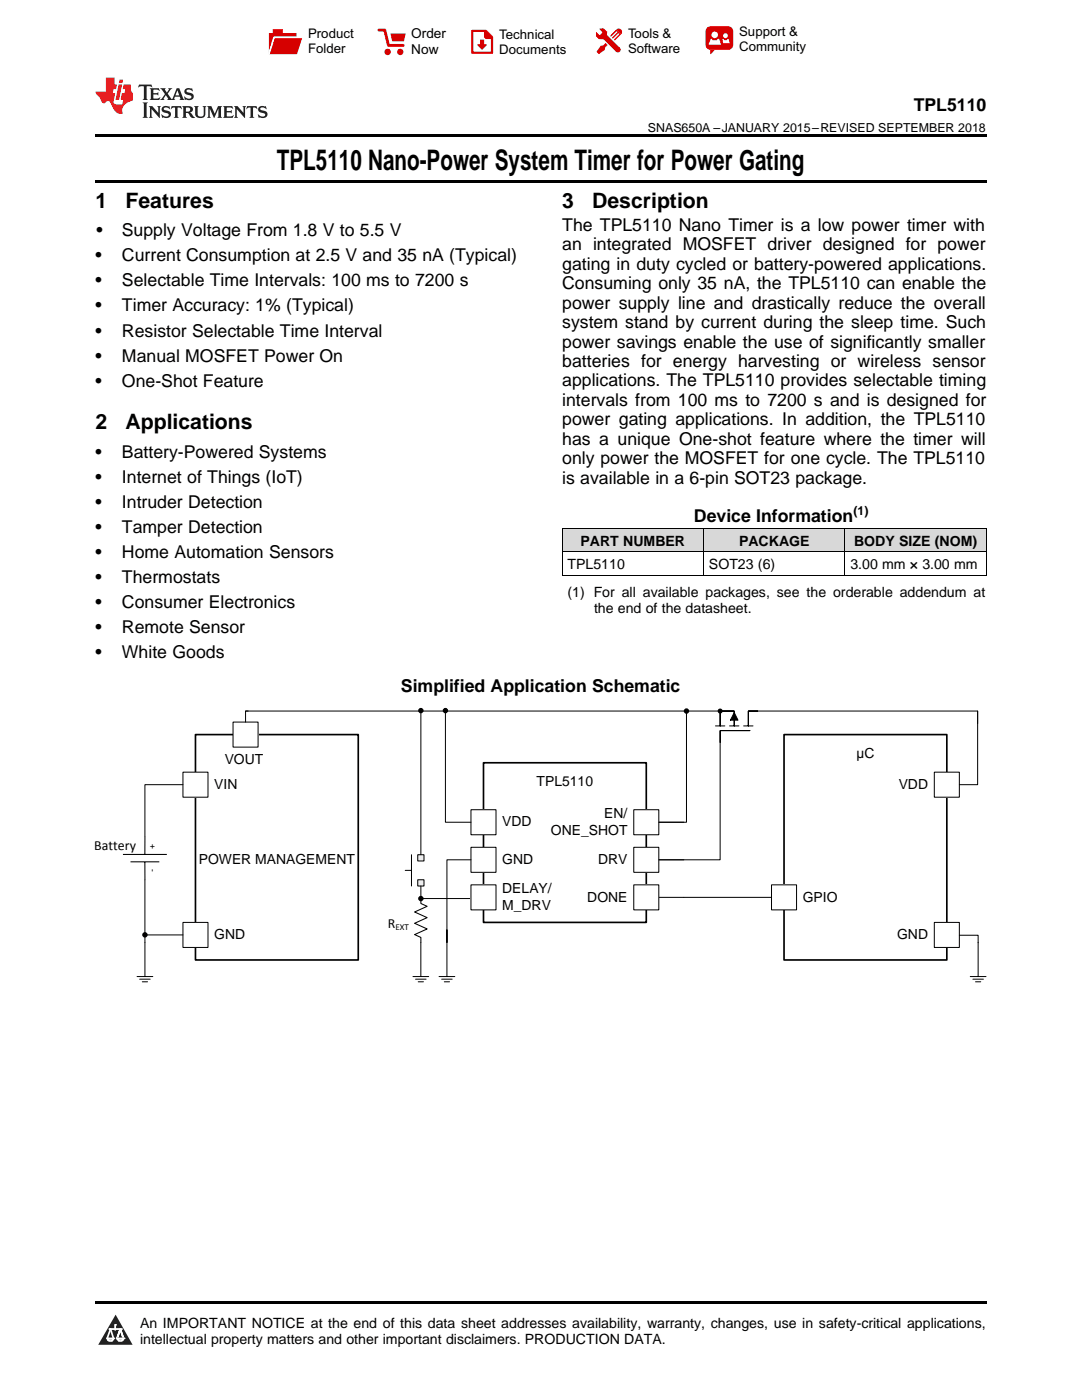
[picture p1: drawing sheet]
<svg xmlns="http://www.w3.org/2000/svg" width="216mm" height="279mm" viewBox="0 0 216 279" stroke-linecap="round" stroke-linejoin="round" font-family="sans-serif">
<g fill="#d8d8d8">
<path d="M112.2 105.5h28.2v4.7h-28.2z"/>
<path d="M140.4 105.5h28.2v4.7h-28.2z"/>
<path d="M168.6 105.5h28.2v4.7h-28.2z"/>
</g>
<path d="M23.1 262.4l3.4 6h-6.9z" fill="#231f20"/>
<path d="M21.4 267.1h1.2l-.3 .5h-.3a.55 .55 0 0 1-.6-.5z" fill-rule="evenodd" fill="#fff"/>
<path d="M21.4 267.1h1.2l-.3 .5h-.3a.55 .55 0 0 1-.6-.5z" fill="none" stroke="#231f20" stroke-width=".34"/>
<path d="M21.4 267.1l1.2 .1-.3 .4h-.5z" fill="none" stroke="#fff" stroke-width=".34"/>
<path d="M23 265.3h.1" fill="none" stroke="#fff" stroke-width=".34"/>
<path d="M23 264.4v.9z" fill="#fff"/>
<path d="M23 264.4v.9z" fill="none" stroke="#fff" stroke-width=".34"/>
<circle cx="23" cy="264.4" r=".17" fill="#fff"/>
<path d="M21.9 265.2h.1" fill="none" stroke="#fff" stroke-width=".34"/>
<path d="M21.9 265.2h2.3z" fill="#fff"/>
<path d="M21.9 265.2h2.3z" fill="none" stroke="#fff" stroke-width=".34"/>
<circle cx="24.2" cy="265.2" r=".17" fill="#fff"/>
<path d="M23.3 267.1h.1" fill="none" stroke="#fff" stroke-width=".34"/>
<path d="M24 265.2l-.7 1.9z" fill="#fff"/>
<path d="M24 265.2l-.7 1.9z" fill="none" stroke="#fff" stroke-width=".34"/>
<path d="M24 265.2l.7 1.9z" fill="#fff"/>
<path d="M24 265.2l.7 1.9z" fill="none" stroke="#fff" stroke-width=".34"/>
<path d="M24.6 267.1h.1" fill="none" stroke="#fff" stroke-width=".34"/>
<circle cx="21.4" cy="267.1" r=".17" fill="#fff"/>
<path d="M22.1 265.2l-.7 1.9z" fill="#fff"/>
<path d="M22.1 265.2l-.7 1.9z" fill="none" stroke="#fff" stroke-width=".34"/>
<path d="M22.1 265.2l.5 1.9z" fill="#fff"/>
<path d="M22.1 265.2l.5 1.9z" fill="none" stroke="#fff" stroke-width=".34"/>
<circle cx="22.6" cy="267.1" r=".17" fill="#fff"/>
<path d="M23.4 267.1h1.3a.65 .65 0 0 1-.7 .5 .65 .65 0 0 1-.6-.5z" fill-rule="evenodd" fill="#fff"/>
<path d="M23.4 267.1h1.3a.65 .65 0 0 1-.7 .5 .65 .65 0 0 1-.6-.5z" fill="none" stroke="#231f20" stroke-width=".34"/>
<path d="M23.4 267.1h1.3l-.4 .5h-.6z" fill="none" stroke="#fff" stroke-width=".34"/>
<path d="M23.3 267.1h.1" fill="none" stroke="#fff" stroke-width=".34"/>
<circle cx="24.7" cy="267.1" r=".17" fill="#fff"/>
<path d="M19 259.7h177.8v.5h-177.8z" fill="#000"/>
<path d="M136.5 179.1h17.4" fill="none" stroke="#000" stroke-width=".2"/>
<path d="M39 146.6h32.5v45h-32.5z" fill="none" stroke="#000" stroke-width=".33"/>
<path d="M36.5 154.1h5v5h-5z" fill-rule="evenodd" fill="#fff"/>
<path d="M36.5 154.1h5v5h-5z" fill="none" stroke="#000" stroke-width=".2"/>
<path d="M46.5 144.1h5v5h-5z" fill-rule="evenodd" fill="#fff"/>
<path d="M46.5 144.1h5v5h-5z" fill="none" stroke="#000" stroke-width=".2"/>
<path d="M36.5 184.1h5v5h-5z" fill-rule="evenodd" fill="#fff"/>
<path d="M49 141.9h94.2M36.5 184.1h5v5h-5zM87.6 194.9h3.2M88.1 195.4h2.1M88.7 195.9h1M89.2 188.1v-2.5v2.5M89.2 188.1v6.8" fill="none" stroke="#000" stroke-width=".2"/>
<path d="M156.4 146.6h32.5v45h-32.5z" fill="none" stroke="#000" stroke-width=".33"/>
<path d="M153.9 176.6h5v5h-5z" fill-rule="evenodd" fill="#fff"/>
<path d="M153.9 176.6h5v5h-5z" fill="none" stroke="#000" stroke-width=".2"/>
<path d="M186.4 154.1h5v5h-5z" fill-rule="evenodd" fill="#fff"/>
<path d="M186.4 154.1h5v5h-5z" fill="none" stroke="#000" stroke-width=".2"/>
<path d="M186.4 184.1h5v5h-5z" fill-rule="evenodd" fill="#fff"/>
<path d="M84 179.3h10M27.3 194.9h3.2M27.9 195.4h2.1M28.4 195.9h1M28.9 188.1v6.8M186.4 184.1h5v5h-5zM193.6 194.9h3.1M194.1 195.4h2.1M194.7 195.9h1M195.2 188.1v6.8" fill="none" stroke="#000" stroke-width=".2"/>
<circle cx="137" cy="141.9" r=".4" fill="#000"/>
<circle cx="137" cy="141.9" r=".4" fill="none" stroke="#000" stroke-width=".28"/>
<path d="M96.5 152.2h32.5v31.9h-32.5z" fill="none" stroke="#000" stroke-width=".33"/>
<path d="M94 161.6h5v5h-5z" fill-rule="evenodd" fill="#fff"/>
<path d="M94 161.6h5v5h-5z" fill="none" stroke="#000" stroke-width=".2"/>
<path d="M94 169.1h5v5h-5z" fill-rule="evenodd" fill="#fff"/>
<path d="M94 169.1h5v5h-5zM131.5 164.1h5M131.5 171.6h5" fill="none" stroke="#000" stroke-width=".2"/>
<path d="M126.5 161.6h5v5h-5z" fill-rule="evenodd" fill="#fff"/>
<path d="M126.5 161.6h5v5h-5z" fill="none" stroke="#000" stroke-width=".2"/>
<path d="M126.5 169.1h5v5h-5z" fill-rule="evenodd" fill="#fff"/>
<path d="M126.5 169.1h5v5h-5z" fill="none" stroke="#000" stroke-width=".2"/>
<path d="M94 176.6h5v5h-5z" fill-rule="evenodd" fill="#fff"/>
<path d="M94 176.6h5v5h-5zM131.5 179.1h5" fill="none" stroke="#000" stroke-width=".2"/>
<path d="M126.5 176.6h5v5h-5z" fill-rule="evenodd" fill="#fff"/>
<path d="M82.1 170.6v6.2M126.5 176.6h5v5h-5zM82.4 194.9h3.1M82.9 195.4h2.1M83.4 195.9h1.1M84 188.1v6.8" fill="none" stroke="#000" stroke-width=".2"/>
<path d="M84 179.3v1l1.2 .6-2.5 1.1 2.5 1.1-2.5 1.2 2.5 1.1-2.5 1.1 1.3 .6v1" fill="none" stroke="#000" stroke-width=".21"/>
<path d="M83.4 175.6h1.2v1.2h-1.2z" fill-rule="evenodd" fill="#e8eef7"/>
<path d="M83.4 175.6h1.2v1.2h-1.2z" fill="none" stroke="#000" stroke-width=".2"/>
<path d="M83.4 170.6h1.2v1.2h-1.2z" fill-rule="evenodd" fill="#e8eef7"/>
<g fill="none" stroke="#000" stroke-width=".2">
<path d="M112.2 114.8h84.6M112.2 110.1h84.6M112.2 105.5h84.6M112.2 105.5v9.3M140.4 105.5v9.3M168.6 105.5v9.3M196.8 105.5v9.3M36.5 156.6h-7.6v10.3M49.5 141.9h-.5v2.2M84 141.8v28.8M88.9 141.8v22.3h5.1M137 141.9v22.2h-5.5"/>
<path d="M142.8 144.9h1.8M143.7 144.9v-3h2.8v3M145.6 144.9h1.8M146.5 142.2l.8 1.5h-1.5zM148.4 144.9h1.9M149.6 145.8h-5.9v25.8h-12.2M195.1 141.9v14.7h-3.7M195.1 144.4v-2.5h-45.8v3M28.9 175.6v11h7.6M80.9 173.7h1.2M83.4 170.6h1.2v1.2h-1.2zM84 176.8v2.5"/>
<path d="M94 171.6h-4.8v16.5M28.9 186.6v1.5M191.4 186.6h3.8v1.5"/>
</g>
<g fill="#000">
<path d="M146.5 142.2l.8 1.5h-1.5z"/>
<circle cx="84" cy="141.8" r=".4"/>
<circle cx="88.9" cy="141.8" r=".4"/>
<circle cx="143.7" cy="141.9" r=".5"/>
<circle cx="84" cy="179.3" r=".4"/>
<circle cx="28.9" cy="186.6" r=".4"/>
</g>
<g fill="none" stroke="#000" stroke-width=".28">
<circle cx="84" cy="141.8" r=".4"/>
<circle cx="88.9" cy="141.8" r=".4"/>
<circle cx="84" cy="179.3" r=".4"/>
<circle cx="28.9" cy="186.6" r=".4"/>
</g>
<path d="M24.5 170.5h8.8M26 172h5.8M28.9 172v3.6M28.9 166.9v3.6" fill="none" stroke="#000" stroke-width=".21"/>
<path d="M19 35.9h177.8v.5h-177.8zM19 26.8h177.8v.6h-177.8z" fill="#000"/>
<path d="M27.7 16.9l-.1 .6 .6-.3h.5v.2v2.2l-.2 .4h1l-.2-.4v-2.2v-.2h.5l.6 .3-.2-.6zM29.9 17.6l.2 .4v1.6l-.2 .4h1.9l.1-.6a1.09 1.09 0 0 1-1.3 .1v-.6h.6l.4 .2v-.7l-.2 .2h-.8v-.6l.2-.1a1.01 1.01 0 0 1 1 .3l-.1-.6zM32 17.6l.9 1.2-1 1.2h.9l-.2-.3 .5-.7 .5 .7-.3 .3h1.7l-.2-.3 .1-.4h1l.1 .4-.2 .3h1l-.3-.4-.7-2h-.5l-1 2.2-.8-1.1 .9-1.1h-.9l.2 .2-.4 .7-.4-.7 .2-.2zM35.4 18l.4 1h-.8zM37 17.7a.66 .66 0 0 0-.2 .8 .66 .66 0 0 0 .6 .4l.7 .2 .1 .2a.8 .8 0 0 1-.7 .4 .8 .8 0 0 1-.7-.5l.1 .8 .2-.2a.94 .94 0 0 0 1.1 .1 .94 .94 0 0 0 .4-.9 1.48 1.48 0 0 0-1.3-.6v-.4a1.1 1.1 0 0 1 1.2 .2l-.2-.6-.2 .1-.5-.1zM28.5 20.4l.2 .4v2.3l-.2 .4h1l-.2-.4v-2.3l.2-.4zM29.7 21.2l.2 .4v1.5l-.2 .4h.8l-.3-.4 .1-1.3 1.6 1.8v-2l.2-.4h-.7l.2 .2v1.1l-1.2-1.3zM32.5 21.3a.66 .66 0 0 0-.2 .8 .66 .66 0 0 0 .6 .4l.6 .2 .2 .2a.8 .8 0 0 1-.8 .4 .8 .8 0 0 1-.7-.5l.2 .7 .2-.1a.94 .94 0 0 0 1 .1 .94 .94 0 0 0 .5-1 1.47 1.47 0 0 0-1.3-.6l-.1-.3a1.1 1.1 0 0 1 1.3 .2l-.2-.6-.2 .1-.5-.2zM34.3 21.2l-.2 .6a.64 .64 0 0 1 .8-.3v1.6l-.2 .4h1l-.3-.4 .1-1.6a.66 .66 0 0 1 .8 .3l-.2-.6zM36.3 21.2l.3 .4v1.5l-.3 .4h1l-.2-.2v-.7h.5l.1 .1a.8 .8 0 0 0 1.2 .7l-1-1a.62 .62 0 0 0 .6-.5 .62 .62 0 0 0-.6-.7zM37.1 21.5h.1a.48 .48 0 0 1 .6 0 .48 .48 0 0 1 .1 .6l-.2 .1-.6 .1zM38.7 21.2l.2 .2a2.29 2.29 0 0 0 .4 2 1.05 1.05 0 0 0 1.7-.7v-1.3l.2-.2h-.8l.2 .4v1.1a.61 .61 0 0 1-.6 .6 .61 .61 0 0 1-.6-.6v-1.1l.3-.4zM41.3 21.2l.3 .4v1.5l-.3 .4h.8l-.2-.4v-1.4l.8 1.9 .9-1.9v1.4l-.2 .4h.9l-.2-.4v-1.5l.2-.4h-.8l-.7 1.5-.6-1.5zM44.5 21.2l.2 .4v1.5l-.2 .4h1.9l.2-.6a1.1 1.1 0 0 1-1.4 .2v-.7h.6l.4 .2v-.6l-.2 .1-.8 .1v-.6l.2-.1a1.02 1.02 0 0 1 1.1 .2l-.2-.5zM46.7 21.2l.2 .4v1.5l-.2 .4h.8l-.3-.4 .1-1.3 1.6 1.8v-2l.2-.4h-.7l.2 .2v1.1l-1.2-1.3zM49.3 21.2l-.1 .6a.64 .64 0 0 1 .8-.3v1.6l-.3 .4h1l-.2-.4v-1.6a.66 .66 0 0 1 .8 .3l-.1-.6zM51.7 21.3a.66 .66 0 0 0-.2 .7 .66 .66 0 0 0 .7 .5l.6 .2 .1 .2a.8 .8 0 0 1-.7 .4 .8 .8 0 0 1-.7-.5l.1 .7 .2-.1a.94 .94 0 0 0 1.1 .1 .94 .94 0 0 0 .4-1 1.48 1.48 0 0 0-1.2-.6l-.1-.3a1.1 1.1 0 0 1 1.2 .2l-.2-.6-.1 .1-.6-.2z" fill="#231f20"/>
<path d="M21.1 15.5v2.8h-2v.4l.9 .9a.96 .96 0 0 0 1 1 .59 .59 0 0 1 .5-.4 .59 .59 0 0 1 .5 .3l.4 .8a1.61 1.61 0 0 0 2.1 1.3 1.63 1.63 0 0 1 1.1-2.2l.9-.3v-1.5a1.6 1.6 0 0 1-.4-1.7h-1.4l-.2 .9h.5l-.2 .8h-.5l-.2 1v.3h.5l-.2 .9h-.7a.74 .74 0 0 1-1-.6l.3-1.6h-.5l.2-.8h.5l.1-.9h-.4v-1.4zM23.7 16.9l-.7 3h.8l.6-3zM23.8 15.9l-.1 .7h.7l.2-.7z" fill="#ee1d23"/>
<g fill="#d60000">
<path d="M54.4 5.8h2v.8h2.8v4.2h-5.5v-4.2h.7z" fill-rule="evenodd"/>
<path d="M54.7 7.5h5.6l-1 3.3h-5.6z" fill-rule="evenodd"/>
</g>
<path d="M54.6 7.4h5.8l-.1 .1h-5.5l-1.1 3.3z" fill-rule="evenodd" fill="#fff"/>
<path d="M54.6 7.4h5.8l-.1 .1h-5.5l-1.1 3.3z" fill="none" stroke="#fff" stroke-width=".2"/>
<path d="M75.6 6h1.2l.7 3.1h3" fill="none" stroke="#d60000" stroke-width=".56"/>
<g fill="#d60000">
<path d="M77.9 6.7h3.1l-.4 1.5h-2.3z" fill-rule="evenodd"/>
<circle cx="77.3" cy="10.4" r=".64"/>
<circle cx="79.9" cy="10.4" r=".64"/>
</g>
<path d="M94.2 6.2h2.7l1.3 1.2v3.1h-4z" fill="none" stroke="#d60000" stroke-width=".44"/>
<g fill="#d60000">
<path d="M95.8 7.9h.8v1h.6l-1 1.1-1-1v-.1h.6z" fill-rule="evenodd"/>
<path d="M96.6 6.2h.3l1.3 1.2v.4h-1.3l-.3-.4z" fill-rule="evenodd"/>
<path d="M119.6 5.7h.9l.6 .6 .1 .7 2.5 2.5-.8 .8-2.3-2.3-1.1-.2-.6-.6v-.8l.7 .6 .5-.4v-.2l-.4-.5z" fill-rule="evenodd"/>
<path d="M119.9 9.1h.4l.5-.5 .4 .4-.5 .5v.4l-1.2 .9-.5-.5z" fill-rule="evenodd"/>
<path d="M123 5.9a.67 .67 0 0 1 .9 0 .67 .67 0 0 1 0 .9z" fill-rule="evenodd"/>
<path d="M123 5.9l.9 .9-1.2 1.2h-.2l.1-.2 .9-.9 .1-.2h-.3l-.9 1h-.2v-.2l.9-1 .1-.2h-.3l-.9 1h-.2v-.2z" fill-rule="evenodd"/>
<circle cx="123.3" cy="9.9" r=".54"/>
</g>
<path d="M121.1 6.3l-.1 .7" fill="none" stroke="#d60000" stroke-width=".2"/>
<g fill="#d60000">
<path d="M141.1 5.5l.6-.2h3.6a.95 .95 0 0 1 1 .9v2.8a.95 .95 0 0 1-1 .9h-3.6a.95 .95 0 0 1-.9-.9v-2.8z" fill-rule="evenodd"/>
<path d="M141.7 9.9h.9l-.7 .9h-.2z" fill-rule="evenodd"/>
</g>
<g fill="#fff">
<path d="M144.3 8.6h1.3z"/>
<path d="M141.8 7.8h.3l.1 .2h.8l.2-.2h.3l.4 1.1h-2.5z" fill-rule="evenodd"/>
<path d="M144.2 7.8h.2l.2 .2h.4l.2-.2h.2l.2 .8h-1.3z" fill-rule="evenodd"/>
<circle cx="142.6" cy="6.9" r=".65"/>
<circle cx="144.8" cy="7.1" r=".48"/>
</g>
<text font-size="5.6" x="55.2" y="33.9">TPL5110 Nano-Power System Timer for Power Gating</text>
<g font-size="4.2">
<text x="19" y="41.4">1</text>
<text x="25" y="41.4">Features</text>
<text x="112.2" y="41.4">3</text>
<text x="118.2" y="41.4">Description</text>
<text x="19" y="85.6">2</text>
<text x="25" y="85.6">Applications</text>
</g>
<g font-size="3.5">
<text x="182.3" y="22.2">TPL5110</text>
<text x="19.2" y="47.1">•</text>
<text x="24.3" y="47.1">Supply Voltage From 1.8 V to 5.5 V</text>
<text x="112.2" y="46.1">The TPL5110 Nano Timer is a low power timer with</text>
<text x="19" y="52.1">•</text>
<text x="24.3" y="52.1">Current Consumption at 2.5 V and 35 nA (Typical)</text>
<text x="112.2" y="50">an integrated MOSFET driver designed for power</text>
<text x="112.2" y="53.8">gating in duty cycled or battery-powered applications.</text>
<text x="19" y="57.2">•</text>
<text x="24.3" y="57.2">Selectable Time Intervals: 100 ms to 7200 s</text>
<text x="112.2" y="57.7">Consuming only 35 nA, the TPL5110 can enable the</text>
<text x="19" y="62.2">•</text>
<text x="24.3" y="62.2">Timer Accuracy: 1% (Typical)</text>
<text x="112.2" y="61.6">power supply line and drastically reduce the overall</text>
<text x="112.2" y="65.5">system stand by current during the sleep time. Such</text>
<text x="19" y="67.2">•</text>
<text x="24.3" y="67.2">Resistor Selectable Time Interval</text>
<text x="112.2" y="69.4">power savings enable the use of significantly smaller</text>
<text x="19" y="72.2">•</text>
<text x="19" y="77.2">•</text>
<text x="24.3" y="72.2">Manual MOSFET Power On</text>
<text x="24.3" y="77.2">One-Shot Feature</text>
<text x="112.2" y="73.2">batteries for energy harvesting or wireless sensor</text>
<text x="112.2" y="77.1">applications. The TPL5110 provides selectable timing</text>
<text x="112.2" y="81">intervals from 100 ms to 7200 s and is designed for</text>
<text x="112.2" y="84.9">power gating applications. In addition, the TPL5110</text>
<text x="112.2" y="88.8">has a unique One-shot feature where the timer will</text>
<text x="19" y="91.3">•</text>
<text x="24.3" y="91.3">Battery-Powered Systems</text>
<text x="112.2" y="92.6">only power the MOSFET for one cycle. The TPL5110</text>
<text x="19" y="96.3">•</text>
<text x="19" y="101.4">•</text>
<text x="24.3" y="96.3">Internet of Things (IoT)</text>
<text x="24.3" y="101.4">Intruder Detection</text>
<text x="112.2" y="96.5">is available in a 6-pin SOT23 package.</text>
<text x="19" y="106.4">•</text>
<text x="24.3" y="106.4">Tamper Detection</text>
<text x="138.5" y="104.2">Device Information</text>
<text x="19" y="111.4">•</text>
<text x="24.3" y="111.4">Home Automation Sensors</text>
<text x="19" y="116.4">•</text>
<text x="24.3" y="116.4">Thermostats</text>
<text x="19" y="121.4">•</text>
<text x="24.3" y="121.4">Consumer Electronics</text>
<text x="19" y="126.4">•</text>
<text x="19" y="131.4">•</text>
<text x="24.3" y="126.4">Remote Sensor</text>
<text x="24.3" y="131.4">White Goods</text>
<text x="80" y="138.1">Simplified Application Schematic</text>
</g>
<g font-size="2.8">
<text x="113.2" y="113.6">TPL5110</text>
<text x="115.8" y="108.9">PART NUMBER</text>
<text x="141.5" y="113.6">SOT23 (6)</text>
<text x="147.5" y="108.9">PACKAGE</text>
<text x="169.7" y="113.6">3.00 mm × 3.00 mm</text>
<text x="170.4" y="108.9">BODY SIZE (NOM)</text>
<text x="113.2" y="119.1">(1) For all available packages, see the orderable addendum at</text>
<text x="118.5" y="122.2">the end of the datasheet.</text>
<text x="44.8" y="152.4">VOUT</text>
<text x="170.9" y="151.2">µC</text>
<text x="42.8" y="157.4">VIN</text>
<text x="107.1" y="156.8">TPL5110</text>
<text x="179.3" y="157.4">VDD</text>
<text x="100.2" y="164.9">VDD</text>
<text x="109.9" y="166.6">ONE_SHOT</text>
<text x="120.6" y="163.3">EN/</text>
<text x="18.8" y="169.7">Battery</text>
<text x="39.7" y="172.4">POWER MANAGEMENT</text>
<text x="100.2" y="172.4">GND</text>
<text x="119.3" y="172.4">DRV</text>
<text x="100.2" y="178.3">DELAY/</text>
<text x="117.2" y="179.9">DONE</text>
<text x="160.2" y="179.9">GPIO</text>
<text x="77.4" y="185.3">R</text>
<text x="100.2" y="181.6">M_DRV</text>
<text x="42.8" y="187.4">GND</text>
<text x="179" y="187.4">GND</text>
<text x="27.9" y="265">An IMPORTANT NOTICE at the end of this data sheet addresses availability, warranty, changes, use in safety-critical applications,</text>
<text x="27.9" y="268.2">intellectual property matters and other important disclaimers. PRODUCTION DATA.</text>
</g>
<g font-size="2.7">
<text x="82.1" y="7.7">Order</text>
<text x="82.1" y="10.7">Now</text>
</g>
<g font-size="2.6">
<text x="61.5" y="7.6">Product</text>
<text x="61.5" y="10.6">Folder</text>
<text x="99.6" y="7.8">Technical</text>
<text x="99.6" y="10.8">Documents</text>
<text x="125.3" y="7.6">Tools &amp;</text>
<text x="125.3" y="10.6">Software</text>
<text x="147.5" y="7.2">Support &amp;</text>
<text x="147.5" y="10.2">Community</text>
</g>
<g font-size="2.5">
<text x="129.3" y="26.3">SNAS650A –JANUARY 2015–REVISED SEPTEMBER 2018</text>
<text x="170.3" y="102.8">(1)</text>
</g>
<text font-size="1.8" x="78.9" y="185.7">EXT</text>
<g font-size="1.7">
<text x="29.9" y="168.4" transform="rotate(90 29.9 168.4)">+</text>
<text x="29.9" y="173.4" transform="rotate(90 29.9 173.4)">-</text>
</g>
</svg>
